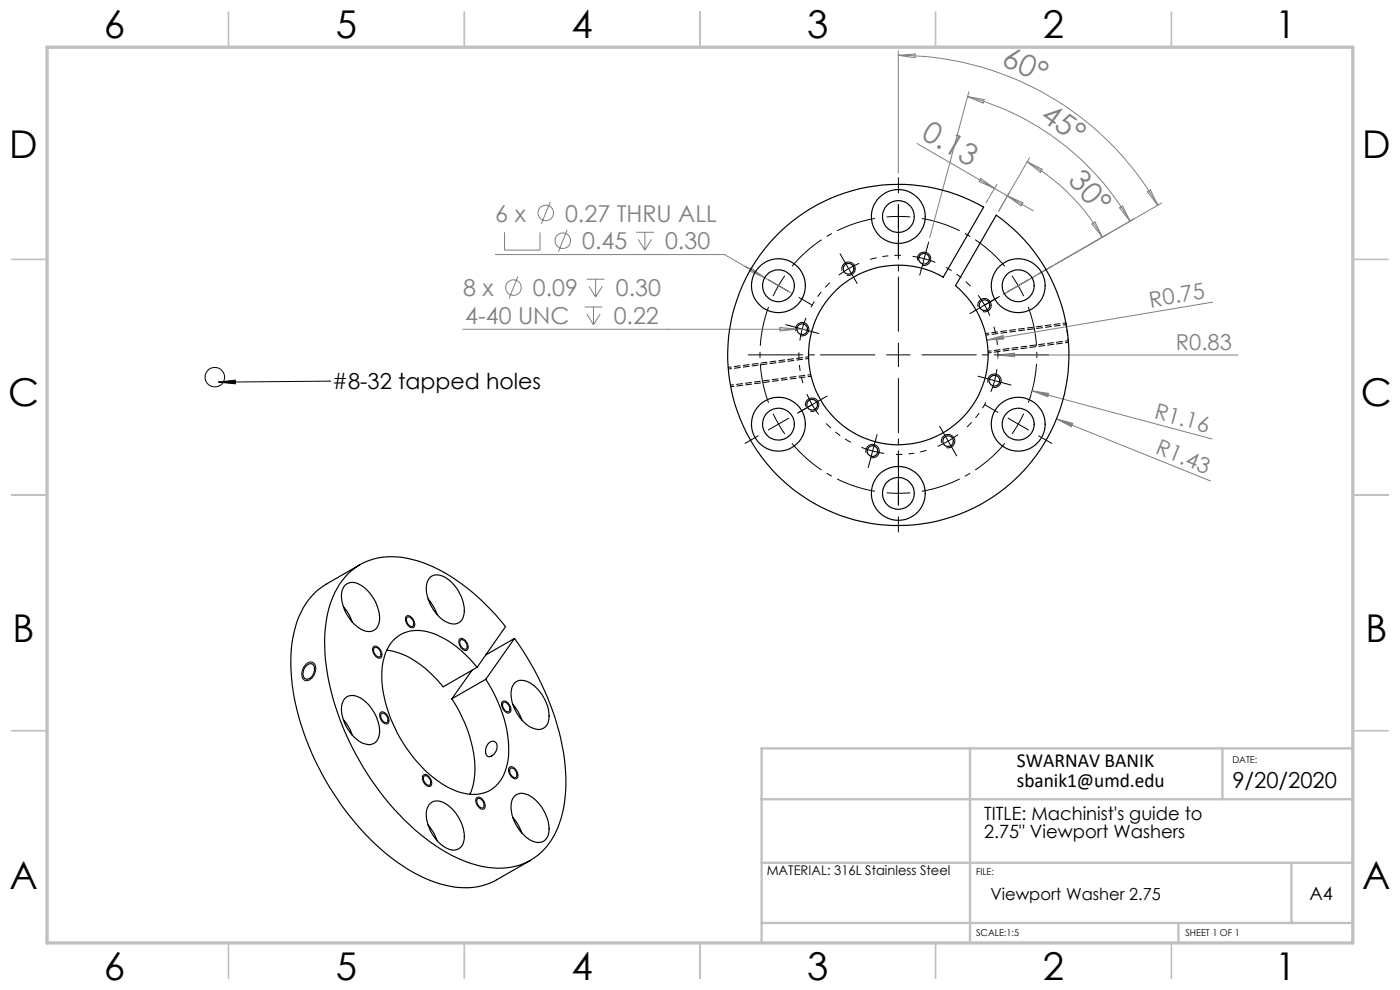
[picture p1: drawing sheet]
<svg xmlns="http://www.w3.org/2000/svg" width="297mm" height="210mm" viewBox="0 0 297 210" stroke-linecap="round" stroke-linejoin="round" font-family="sans-serif">
<g fill="none" stroke="#808080" stroke-width=".21">
<path d="M190.6 11.7a63.6 63.6 0 0 1 55 31.8M190.6 10.8v25.9M190.6 11.7l3.5-.2v.7zM205.5 19.5l-8.3 30.9M194.5 30.4l24.7 14.3M205.2 20.5a56.7 56.7 0 0 1 34.5 26.4M205.2 20.5l3.6 .6-.2 .8zM208.1 37.8l2.9 2.2-3.3-1.5zM211.5 39.1l-2.3 4M217.9 34.3a43.7 43.7 0 0 1 16 16M217.9 34.3l3.2 1.6-.4 .6zM218.4 33.5l-6.6 11.3 2.4-4.1"/>
<path d="M105.1 54h48.6l14.4 8.3M107 49.3v3.7h7.5v-3.7M109.9 58.7l-1.9 4.7M116.7 42.8l-1.9 4.7M120.3 48.7l-1.8 4.7M124.5 59.2h3.7M126.4 59.2v3.8M134.9 49.3h3.8M135.4 50.8l1.4 2.2M136.8 49.3v3.7M138.2 50.8l-1.4 2.2M159.3 56.8l2.9 2.1-3.2-1.4z"/>
<path d="M213.7 41.5l3.3 1.5-.4 .7zM231.6 47.5l.7-.4 1.6 3.2zM237.5 44.1l.7-.4 1.5 3.2zM240.6 46.4l-27.7 16M243.4 40.7l.7-.4 1.5 3.2zM246.5 43l-22.5 13M98.2 69.8h73.1M124 65.1h3.8M124.5 66.6l1.4 2.3M125 60.7l1.4 2.3M125.9 65.1v3.8M127.3 66.6l-1.4 2.3"/>
<path d="M127.8 60.7l-1.4 2.3M165.5 69.5l3.6 .3-3.6 .4zM209.4 72.1l3.4-.9 .1 .7zM211.7 74.3v1.9M211.7 75.3h50.9M211.7 75.3l3.5-.4v.8zM257.2 64.1l-47.8 8M218.8 83.4l-.1 .4M218.9 82.9l38.2 10.2M218.9 82.9l3.6 .6-.2 .7zM224.1 88.9l3.5 .9-.3 .7zM224.1 88.9l32.7 13.1"/>
<circle cx="115.8" cy="45.2" r="1.66"/>
<circle cx="119.4" cy="51.1" r="1.65"/>
<circle cx="108.9" cy="61" r="1.65"/>
</g>
<g fill="none" stroke="#000" stroke-width=".21">
<path d="M178.6 57.4a1.41 1.41 0 0 1 1.3-1.8 1.41 1.41 0 0 1 1.5 1.5 1.41 1.41 0 0 1-1.8 1.3M194.7 55.3a1.41 1.41 0 0 1 1.2-1.8 1.41 1.41 0 0 1 1.5 1.5 1.41 1.41 0 0 1-1.7 1.3M214.7 58.5l1.3 2.1M218.2 59.4l-2.2 1.2M168.8 70.2a1.42 1.42 0 0 1 1.3-1.8 1.42 1.42 0 0 1 1.5 1.6 1.42 1.42 0 0 1-1.8 1.2M207.5 65.1a1.41 1.41 0 0 1 1.2-1.8 1.41 1.41 0 0 1 1.6 1.6 1.41 1.41 0 0 1-1.8 1.2M216 60.6l1.2 2.2M216 60.6l-2.2 1.3M46.4 81.1l3.5-.5v.8zM70 80.8h.1M70 80.8l-23.6 .3M170.9 86.2a1.42 1.42 0 0 1 1.3-1.8 1.42 1.42 0 0 1 1.5 1.6 1.42 1.42 0 0 1-1.8 1.2"/>
<path d="M183.7 96.1a1.43 1.43 0 0 1 1.3-1.8 1.43 1.43 0 0 1 1.5 1.5 1.43 1.43 0 0 1-1.8 1.3M199.7 93.9a1.43 1.43 0 0 1 1.3-1.8 1.43 1.43 0 0 1 1.6 1.6 1.43 1.43 0 0 1-1.8 1.3M209.6 81.1a1.42 1.42 0 0 1 1.2-1.8 1.42 1.42 0 0 1 1.6 1.5 1.42 1.42 0 0 1-1.8 1.3M79.2 137.2a1.39 1.39 0 0 1 1.8 1.3 .75 .75 0 0 1-.2 1.1 .75 .75 0 0 1-1.1-.4l-.6-1.1zM86.2 130.7a1.5 1.5 0 0 1 1.8 1.5 .69 .69 0 0 1-.4 1 .69 .69 0 0 1-.9-.4 1.66 1.66 0 0 1-.5-2.1zM97.4 135.6a1.1 1.1 0 0 1 1.7 .8l.2 .4a.75 .75 0 0 1-.3 1.1 .75 .75 0 0 1-1-.3l-.6-.9zM64.9 140.9a1.15 1.15 0 0 1 1.4-.4 1.15 1.15 0 0 1 .7 1.2 2.31 2.31 0 0 1-2.3 2.6 2.21 2.21 0 0 1 .1-3.2zM80.7 151.2a1.14 1.14 0 0 1 1.6 .8l.2 .5a.72 .72 0 0 1-.3 1 .72 .72 0 0 1-1-.3l-.6-1-.1-.7zM106.6 148.8a1.5 1.5 0 0 1 1.8 1.5 .7 .7 0 0 1-.4 .9 .7 .7 0 0 1-.9-.3 1.66 1.66 0 0 1-.5-2.1zM89.9 164.4a1.34 1.34 0 0 1 1.6 1.1v.2a.75 .75 0 0 1-.2 1.1 .75 .75 0 0 1-1.1-.4 1.53 1.53 0 0 1-.3-2zM101.1 169.2a1.47 1.47 0 0 1 1.8 1.5 .7 .7 0 0 1-.3 1 .7 .7 0 0 1-1-.4 1.66 1.66 0 0 1-.5-2.1zM108.1 162.8a1.2 1.2 0 0 1 1.6 1l.1 .2a.76 .76 0 0 1-.2 1.2 .76 .76 0 0 1-1.1-.4l-.6-1.2v-.4z"/>
<circle cx="45.6" cy="80" r="2.07"/>
</g>
<path d="M226.1 68.5l.6 4.1" fill="none" stroke="#000" stroke-width=".21" stroke-dasharray="1.3 .6" stroke-dashoffset=".5" stroke-linecap="butt"/>
<g fill="none" stroke="#000" stroke-width=".21" stroke-dasharray="15.2 1.3 1.3 1.3" stroke-linecap="butt">
<path d="M180 57l-2.1 1.4M180 57l2.3-1.1M190.6 45.9l-2.5 .1M190.6 45.9l2.5 .1M196.1 54.9l-2.5-.5M196.1 54.9l2.3 .8M165.2 60.6l-1.2 2.2M165.2 60.6l1.3-2.1M170.2 69.8l-.5 2.5M170.2 69.8l.8-2.4M208.9 64.7l-1.4-2.1M208.9 64.7l1.1 2.2"/>
<path d="M165.2 90l1.3 2.1M165.2 90l-1.2-2.3M172.3 85.8l1.4 2.1M172.3 85.8l-1.1-2.2M185.1 95.7l2.5 .5M185.1 95.7l-2.3-.8M201.1 93.6l2.1-1.4M201.1 93.6l-2.2 1.1M211 80.7l.5-2.4M211 80.7l-.8 2.4M216 90l1.2-2.3M216 90l-1.3 2.1"/>
<path d="M190.6 104.6l2.5-.1M190.6 104.6l-2.5-.1"/>
</g>
<path d="M185.6 46.3a29.4 29.4 0 0 0-17.6 10.2M213.2 56.5a29.4 29.4 0 0 0-17.6-10.2M163 65.1a29.4 29.4 0 0 0 0 20.3M168 94.1a29.4 29.4 0 0 0 17.6 10.1M218.1 85.4a29.4 29.4 0 0 0 0-20.3M195.6 104.2a29.4 29.4 0 0 0 17.6-10.1" fill="none" stroke="#000" stroke-width=".21" stroke-dasharray="15.2 1.3 1.3 1.3" stroke-dashoffset="6.8" stroke-linecap="butt"/>
<path d="M176 60a21.1 21.1 0 0 0-4 5.2M191.1 54.2a21.1 21.1 0 0 0-6.5 .8M169.5 74.7a21.1 21.1 0 0 0 .8 6.6M205.9 60.7a21.1 21.1 0 0 0-5.2-4M211.7 75.8a21.1 21.1 0 0 0-.9-6.5M175.3 89.8a21.1 21.1 0 0 0 5.2 4M190.1 96.4a21.1 21.1 0 0 0 6.5-.9M205.1 90.6a21.1 21.1 0 0 0 4-5.2" fill="none" stroke="#000" stroke-width=".21" stroke-dasharray="15.2 1.3 1.3 1.3" stroke-dashoffset="13.9" stroke-linecap="butt"/>
<path d="M171.5 75.7l-17 2.2M209.6 74.9l17.1-2.3M226.1 68.5l-17 2.2M155 82.1l17.1-2.3" fill="none" stroke="#000" stroke-width=".21" stroke-dasharray="1.3 .6" stroke-dashoffset=".6"/>
<g fill="none" stroke="#000" stroke-width=".21" stroke-dasharray="15.2 1.3 1.3 1.3">
<path d="M160.8 58.1l-2.8-1.6M178.8 54.8l-.6-1M180 57l-1.2-2.2M180 57l1.3 2.2M181.3 59.2l.5 .9M190.6 45.9v-2.5M190.6 45.9v2.5M190.6 40.9v-3.2M190.6 50.9v3.2M195.4 57.3l-.3 1.1M196.1 54.9l.6-2.4M196.1 54.9l-.7 2.4"/>
<path d="M196.7 52.5l.3-1.1M220.3 58.1l2.8-1.6M165.2 60.6l-2.2-1.3M165.2 60.6l2.1 1.2M167.8 69.2l-1.1-.3M169.5 63.1l2.8 1.6M170.2 69.8l-2.4-.6M170.2 69.8l2.4 .7M172.6 70.5l1.1 .2M190.6 75.3v-2.5M190.6 75.3h-2.5M190.6 75.3v2.5"/>
<path d="M190.6 75.3h2.5M206.7 66l-1 .5M208.9 64.7l2.1-1.2M208.9 64.7l-2.2 1.3M211 63.5l1-.6M211.7 63.1l-2.8 1.6M160.8 92.5l-2.8 1.6M165.2 90l-2.2 1.2M165.2 90l2.1-1.3M169.5 87.5l2.8-1.7M170.1 87.1l-.9 .5M172.3 85.8l-2.2 1.3"/>
<path d="M172.3 85.8l2.2-1.2M174.5 84.6l.9-.6M184.5 98.1l-.3 1.1M185.1 95.7l-.6 2.4M185.1 95.7l.7-2.4M185.8 93.3l.3-1.1M190.6 99.6v-3.2M199.9 91.4l-.6-1M201.1 93.6l1.3 2.1M201.1 93.6l-1.2-2.2M202.4 95.7l.6 1M208.6 80.1l-1.1-.3"/>
<path d="M211 80.7l2.4 .7M211 80.7l-2.4-.6M211.7 87.5l-2.8-1.7M213.4 81.4l1.1 .3M216 90l2.2 1.2M216 90l-2.1-1.3M220.3 92.5l2.8 1.6M190.6 104.6v2.5M190.6 104.6v-2.5M190.6 109.6v3.3"/>
</g>
<path d="M185.6 75.3h-26.9M190.6 70.3v-26.9M195.6 75.3h26.9M190.6 80.3v26.8" fill="none" stroke="#000" stroke-width=".21" stroke-dasharray="15.2 1.3 1.3 1.3" stroke-dashoffset="3.7"/>
<g fill="none" stroke="#c0c0c0" stroke-width=".35">
<path d="M48.5 2.5v7.5M98.5 2.5v7.5M148.5 2.5v7.5M198.5 2.5v7.5M248.5 2.5v7.5M2.5 55h7.5M287 55h7.5M2.5 105h7.5M287 105h7.5M2.5 155h7.5M287 155h7.5M48.5 200v7.5"/>
<path d="M98.5 200v7.5M148.5 200v7.5M198.5 200v7.5M248.5 200v7.5"/>
</g>
<path d="M205.8 158.7v41.3M259.3 158.7v10.8M287 158.7h-125.4v41.3M161.6 169.5h125.4M161.6 195.8h125.4M161.6 183h125.4M250 195.8v4.2M274 183v12.8" fill="none" stroke="#c0c0c0" stroke-width=".5"/>
<path d="M10 10h277v190h-277z" fill="none" stroke="#c0c0c0" stroke-width=".7"/>
<path d="M46.4 81.1l3.5-.5v.8z" fill="#000"/>
<g fill="#808080">
<path d="M218.9 82.9l3.6 .6-.2 .7z"/>
<path d="M211.7 75.3l3.5-.4v.8z"/>
<path d="M224.1 88.9l3.5 .9-.3 .7zM209.4 72.1l3.4-.9 .1 .7z"/>
</g>
<g fill="none" stroke="#000" stroke-width=".25">
<path d="M165.6 49.1a36.3 36.3 0 0 1 43.1-5.2l-8.6 14.9a19 19 0 0 0-28.5 15.5 19 19 0 0 0 26.7 18.5 19 19 0 0 0 4.4-32.2l8.6-15a36.2 36.2 0 0 1 7.5 52.4 36.2 36.2 0 0 1-52.7 3.9 36.2 36.2 0 0 1-.5-52.8zM76.4 119.8l-7.2 4.1a15.6 15.6 0 0 0-7 11.2 42.2 42.2 0 0 0 3.4 23.4 57.1 57.1 0 0 0 19.6 25 24.6 24.6 0 0 0 14.2 4.8l2-.2 2.7-.8 8.5-4.8M72.8 128.6l.8 1.1 1.2 2.3M73.3 124a2.83 2.83 0 0 1 3.6 .4 8.5 8.5 0 0 1 3.5 7.7 2.37 2.37 0 0 1-3.9 1.3 8.5 8.5 0 0 1-4-8l.3-.8zM79.4 137.4a1.03 1.03 0 0 1 1.4 .9v.3a.6 .6 0 0 1-.3 .8 .6 .6 0 0 1-.8-.4l-.5-1zM82.1 137.9a17.2 17.2 0 0 1 10.4 6.1l1.5 1.7 7.2-4.1M86.4 131a1.01 1.01 0 0 1 1.3 .9 .64 .64 0 0 1-.1 1 .64 .64 0 0 1-1-.4l-.3-.7zM90.8 127.1l1.1 1.5 .8 1.7M91.3 122.4a3.2 3.2 0 0 1 4.1 .7 8.4 8.4 0 0 1 3 7.3 2.22 2.22 0 0 1-3.5 1.6 8.5 8.5 0 0 1-4.4-8.1zM97.7 135.8a1.25 1.25 0 0 1 1.4 1.6 .68 .68 0 0 1-.7 .3 .68 .68 0 0 1-.6-.6l-.3-.7zM109.1 135.4a56.5 56.5 0 0 1 10.9 28.3 23.2 23.2 0 0 1-3.7 15.4 13 13 0 0 1-12.8 4.9 29.9 29.9 0 0 1-14.5-7.1 58.7 58.7 0 0 1-20-37 26.1 26.1 0 0 1 2.5-15.1 12.9 12.9 0 0 1 13.9-6.6 33.2 33.2 0 0 1 17.8 10.2l2.1 2.2 1.9 2.3-6 8.7M109.1 135.4l-6.1 3.6"/>
<path d="M109.1 135.4l-6.1 8.7M64.8 141.4a.97 .97 0 0 1 .9-.6 .97 .97 0 0 1 .9 .5 1.97 1.97 0 0 1-1.7 2.7 1.76 1.76 0 0 1-.1-2.6zM72.8 152.6l1.1 1.6 .9 1.8M73.3 148a3.1 3.1 0 0 1 4.1 .7 8.5 8.5 0 0 1 3 7.4 2.29 2.29 0 0 1-3.5 1.5 8.5 8.5 0 0 1-4.4-8.2l.3-.8zM80.9 151.4a1.25 1.25 0 0 1 1.4 1.6l-.1 .1a.89 .89 0 0 1-1.3-.6l-.1-.6zM95.8 148.2a27.3 27.3 0 0 1 4.9 16.4l-.3 1.7-.7 2.2M100.2 142.2l-4.4 6M101.2 141.6a20.1 20.1 0 0 0-11.1-7.7 7.2 7.2 0 0 0-8.6 5.7 22 22 0 0 0 2.3 14.9 28.1 28.1 0 0 0 11.6 12.7 8.8 8.8 0 0 0 9.3 0 10.3 10.3 0 0 0 3.2-8.7 28.6 28.6 0 0 0-4.9-14.4M103 144.1l-7.2 4.1M103.6 157.7a1.03 1.03 0 0 1 1.4-.4 1.03 1.03 0 0 1 .4 1.4 1.73 1.73 0 0 1-1.9 1.7 2.01 2.01 0 0 1 .1-2.7zM106.8 149a1.3 1.3 0 0 1 1.4 1.7 .69 .69 0 0 1-.8 .3 .69 .69 0 0 1-.5-.6l-.3-.8zM108.8 149.4l1.1 1.6 .8 1.7"/>
<path d="M109 145.1a2.76 2.76 0 0 1 3.9 .1 8.3 8.3 0 0 1 3.4 8.1 2.28 2.28 0 0 1-3.4 1.1 8.4 8.4 0 0 1-4.4-8.2zM90 164.6a1.25 1.25 0 0 1 1.4 1.6 .57 .57 0 0 1-.6 .4 .57 .57 0 0 1-.5-.4l-.4-.7zM90.8 175a9 9 0 0 1 1.9 3.3M91.3 170.4a2.83 2.83 0 0 1 3.6 .3 8.2 8.2 0 0 1 3.4 8.1 2.38 2.38 0 0 1-3.8 1 8.5 8.5 0 0 1-4-8l.3-.8zM101.3 169.5a1.07 1.07 0 0 1 1.4 1.1 .59 .59 0 0 1-.3 .8 .59 .59 0 0 1-.8-.4l-.4-.7zM108.2 163a1.24 1.24 0 0 1 1.2 .6 1.24 1.24 0 0 1 .1 1.3 1.32 1.32 0 0 1-1.3-1.9zM108.8 173.4l1.1 1.6 .8 1.7M109 169a2.46 2.46 0 0 1 3.4-.2 8.3 8.3 0 0 1 3.9 8.4 2.26 2.26 0 0 1-3.4 1.2 8.3 8.3 0 0 1-4.3-8.7z"/>
<circle cx="180" cy="57" r="1.14"/>
<circle cx="190.6" cy="45.9" r="3.4"/>
<circle cx="190.6" cy="45.9" r="5.7"/>
<circle cx="196" cy="54.9" r="1.13"/>
<circle cx="165.1" cy="60.6" r="5.7"/>
<circle cx="165.1" cy="60.6" r="3.4"/>
<circle cx="170.2" cy="69.8" r="1.13"/>
<circle cx="208.9" cy="64.7" r="1.14"/>
<circle cx="216" cy="60.6" r="5.7"/>
<circle cx="216" cy="60.6" r="3.4"/>
<circle cx="165.1" cy="90" r="3.4"/>
<circle cx="165.1" cy="90" r="5.7"/>
<circle cx="172.3" cy="85.9" r="1.14"/>
<circle cx="185.1" cy="95.7" r="1.12"/>
<circle cx="201.1" cy="93.6" r="1.13"/>
<circle cx="211" cy="80.7" r="1.13"/>
<circle cx="216" cy="90" r="3.4"/>
<circle cx="216" cy="90" r="5.7"/>
<circle cx="190.6" cy="104.7" r="3.4"/>
<circle cx="190.6" cy="104.7" r="5.7"/>
</g>
<path d="M171.6 76l-17.1 2.3M209.6 74.5l17.1-2.2M226.2 68.8l-17 2.3M155 81.7l17-2.2" fill="none" stroke="#000" stroke-width=".21" stroke-dasharray="1.3 .6" stroke-dashoffset=".6"/>
<g font-size="8.1">
<text x="22" y="8">6</text>
<text x="71.2" y="8">5</text>
<text x="121.2" y="8">4</text>
<text x="171.3" y="8">3</text>
<text x="221.3" y="8">2</text>
<text x="270.5" y="8">1</text>
<text x="2" y="33.6">D</text>
<text x="289" y="33.6">D</text>
<text x="1.7" y="86.1">C</text>
<text x="288.7" y="86.1">C</text>
<text x="2.7" y="136.1">B</text>
<text x="289.7" y="136.1">B</text>
<text x="2" y="188.6">A</text>
<text x="289" y="188.6">A</text>
<text x="22" y="208">6</text>
<text x="71.2" y="208">5</text>
<text x="121.2" y="208">4</text>
<text x="171.3" y="208">3</text>
<text x="221.3" y="208">2</text>
<text x="270.5" y="208">1</text>
</g>
<text font-size="6.4" fill="#808080" x="195.2" y="29.2" transform="rotate(30 195.2 29.2)">0.13</text>
<g font-size="6.3" fill="#808080">
<text x="212.3" y="13.9" transform="rotate(24 212.3 13.9)">60°</text>
<text x="220.4" y="25.2" transform="rotate(36 220.4 25.2)">45°</text>
<text x="226.4" y="38.5" transform="rotate(48 226.4 38.5)">30°</text>
</g>
<g font-size="4.9" fill="#808080">
<text x="105.1" y="47">6 x</text>
<text x="119.9" y="47">0.27 THRU ALL</text>
<text x="123.5" y="52.9">0.45</text>
<text x="141.1" y="52.9">0.30</text>
<text x="98.2" y="62.9">8 x</text>
<text x="113" y="62.9">0.09</text>
<text x="130.6" y="62.9">0.30</text>
<text x="98.7" y="68.7">4-40 UNC</text>
<text x="130.2" y="68.7">0.22</text>
</g>
<g font-size="4.7" fill="#808080">
<text x="244.1" y="65.3" transform="rotate(-10 244.1 65.3)">R0.75</text>
<text x="249.5" y="74.3">R0.83</text>
<text x="244.7" y="88.7" transform="rotate(15 244.7 88.7)">R1.16</text>
<text x="245" y="96.1" transform="rotate(22 245 96.1)">R1.43</text>
</g>
<g font-size="4.7">
<text x="70.5" y="82.6">#8-32 tapped holes</text>
<text x="261.4" y="167.2">9/20/2020</text>
</g>
<g font-size="4.2">
<text x="215.7" y="162.8">SWARNAV BANIK</text>
<text x="215.7" y="167">sbanik1@umd.edu</text>
</g>
<g font-size="3.9">
<text x="208.8" y="173.9">TITLE: Machinist's guide to</text>
<text x="208.8" y="177.8">2.75&quot; Viewport Washers</text>
<text x="277.8" y="190.9">A4</text>
</g>
<text font-size="3.5" x="210.1" y="190.9">Viewport Washer 2.75</text>
<text font-size="2.8" x="162.6" y="185.7">MATERIAL: 316L Stainless Steel</text>
<g font-size="2">
<text x="261.4" y="161.8">DATE:</text>
<text x="207.1" y="185.7">FILE:</text>
<text x="207.1" y="198.6">SCALE:1:5</text>
<text x="251.5" y="198.6">SHEET 1 OF 1</text>
</g>
</svg>
